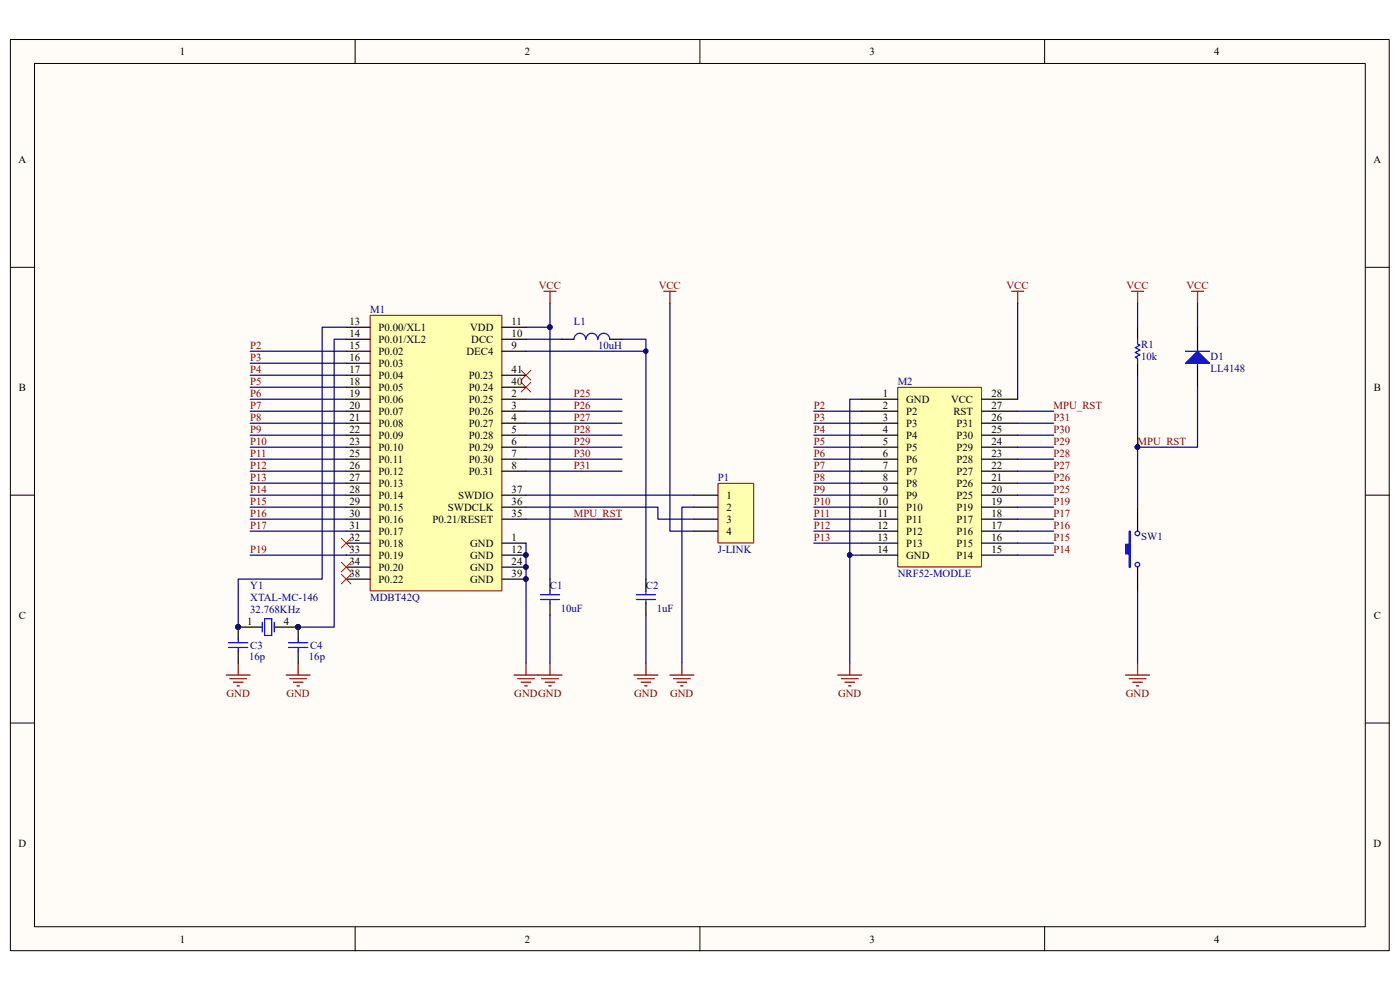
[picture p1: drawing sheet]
<svg xmlns="http://www.w3.org/2000/svg" width="297mm" height="210mm" viewBox="0 0 297 210" stroke-linecap="round" stroke-linejoin="round" font-family="sans-serif">
<path d="M2.2 8.4h292.5v193.3h-292.5z" fill="#fffcf8"/>
<path d="M2.2 8.4h292.5v193.3h-292.5z" fill="none" stroke="#000" stroke-width=".21"/>
<path d="M7.4 13.5h282.2v183.1h-282.2z" fill="#fffcf8"/>
<g fill="none" stroke="#000" stroke-width=".21">
<path d="M7.3 13.5h282.3v183.1h-282.3zM75.3 8.4v5.1M148.5 8.4v5.1M221.6 8.4v5.1M2.2 56.7h5.1M289.7 56.7h5.1M2.2 105h5.1M289.7 105h5.1M2.2 153.4h5.1M289.7 153.4h5.1M75.3 196.6v5.1M148.5 196.6v5.1"/>
<path d="M221.6 196.6v5.1"/>
</g>
<path d="M152.4 102.6h7.5v12.6h-7.5z" fill="#ffffb0"/>
<path d="M152.3 102.5h7.6v12.7h-7.6z" fill="none" stroke="#800000" stroke-width=".21"/>
<path d="M147.2 105h5.1M147.2 107.6h5.1M147.2 110.1h5.1M147.2 112.7h5.1" fill="none" stroke="#000" stroke-width=".25"/>
<g fill="none" stroke="#000080" stroke-width=".25">
<path d="M73.4 72h-2.5v61h-7.6M111.6 69.4h5.1v53.5M111.6 72h7.6M111.6 74.5h25.4M116.7 64.3v5.1M142.1 64.3v48.4h5.1M53.1 84.7h20.3M53.1 89.8h20.3M111.6 107.6h28v2.5h7.6M111.6 115.2v25.5M111.6 105h35.6M111.6 110.1h20.3"/>
<path d="M147.2 107.6h-2.5v33.1"/>
</g>
<g fill="none" stroke="#800000" stroke-width=".25">
<path d="M48 143.2h5.1M48.8 144h3.5M49.5 144.7h2.1M50.3 145.5h.5M50.5 140.7v2.5M60.7 143.2h5.1M61.5 144h3.5M62.2 144.7h2.1M63 145.5h.5M63.3 140.7v2.5M109 143.2h10.2M109.8 144h3.6"/>
<path d="M110.6 144.7h2M111.3 145.5h.5M111.6 140.7v2.5M114.9 144h3.6M115.7 144.7h2M116.4 145.5h.5M116.7 140.7v2.5M134.5 143.2h5.1M135.3 144h3.5M136 144.7h2.1M136.8 145.5h.5M137 140.7v2.5"/>
<path d="M142.1 143.2h5.1M142.9 144h3.5M143.6 144.7h2.1M144.4 145.5h.5M144.7 140.7v2.5"/>
</g>
<g fill="#000080" stroke="#000080" stroke-width=".21">
<circle cx="137" cy="74.5" r=".48"/>
<circle cx="116.7" cy="69.4" r=".48"/>
<circle cx="63.2" cy="133" r=".48"/>
</g>
<path d="M110.6 78.6l2 2M112.6 78.6l-2 2M110.6 81.1l2 2.1M112.6 81.1l-2 2.1" fill="none" stroke="#f00" stroke-width=".21"/>
<path d="M78.6 66.9h27.9v58.4h-27.9z" fill="#ffffb0"/>
<path d="M78.5 66.9h28v58.4h-28z" fill="none" stroke="#800000" stroke-width=".21"/>
<g fill="none" stroke="#000" stroke-width=".25">
<path d="M73.4 74.5h5.1M73.4 79.6h5.1M73.4 72h5.1M73.4 69.4h5.1M73.4 77.1h5.1M106.5 74.5h5.1M106.5 79.6h5.1M106.5 72h5.1M106.5 69.4h5.1M119.2 72h2.6M129.4 72h2.5M73.4 82.1h5.1"/>
<path d="M73.4 89.8h5.1M73.4 87.2h5.1M73.4 84.7h5.1M73.4 100h5.1M73.4 92.3h5.1M73.4 94.9h5.1M73.4 97.4h5.1M106.5 82.1h5.1M106.5 89.8h5.1M106.5 87.2h5.1M106.5 84.7h5.1M106.5 100h5.1"/>
<path d="M106.5 92.3h5.1M106.5 94.9h5.1M106.5 97.4h5.1M73.4 110.1h5.1M73.4 117.8h5.1M73.4 115.2h5.1M73.4 107.6h5.1M73.4 112.7h5.1M73.4 105h5.1M73.4 102.5h5.1M106.5 110.1h5.1M106.5 117.8h5.1"/>
<path d="M106.5 115.2h5.1M106.5 107.6h5.1M106.5 105h5.1M50.5 138.1v2.6M55.6 133h-5.1v2.6M58.2 133h5.1v2.6M63.3 138.1v2.6M73.4 122.9h5.1M73.4 120.3h5.1M106.5 122.9h5.1M106.5 120.3h5.1M116.7 122.9v2.5"/>
<path d="M116.7 127.9v2.6M137 122.9v2.5M137 127.9v2.6"/>
</g>
<g fill="#000080" stroke="#000080" stroke-width=".21">
<circle cx="111.6" cy="117.7" r=".48"/>
<circle cx="111.6" cy="120.3" r=".48"/>
<circle cx="111.6" cy="122.8" r=".48"/>
<circle cx="50.5" cy="133" r=".48"/>
<circle cx="63.2" cy="133" r=".48"/>
</g>
<g fill="none" stroke="#00f" stroke-width=".25">
<path d="M124.3 72a1.25 1.25 0 0 0-1.3-1.3 1.25 1.25 0 0 0-1.2 1.3M126.8 72a1.25 1.25 0 0 0-1.2-1.3 1.25 1.25 0 0 0-1.3 1.3M129.3 72a1.25 1.25 0 0 0-1.2-1.3 1.25 1.25 0 0 0-1.2 1.3M48.5 136.3h4.1M48.5 137.4h4.1M50.5 135.6v.7M50.5 137.4v.7M55.6 132v2M56.1 131.2h1.6v3.6h-1.6zM58.2 132v2M61.2 136.3h4.1M61.2 137.4h4.1"/>
<path d="M63.3 135.6v.7M63.3 137.4v.7M114.6 126.2h4.1M114.6 127.2h4.1M116.7 125.4v.8M116.7 127.2v.7M135 126.2h4.1M135 127.2h4.1M137 125.4v.8M137 127.2v.7"/>
</g>
<g fill="none" stroke="#000080" stroke-width=".25">
<path d="M53.1 74.5h20.3M53.1 79.6h20.3M53.1 77.1h20.3M73.4 69.4h-5.1v53.5h-17.8v10.1M131.9 72h5.1v50.9M53.1 87.2h20.3M53.1 82.1h20.3M53.1 92.3h20.3M53.1 94.9h20.3M53.1 97.4h20.3M53.1 100h20.3M111.6 87.2h20.3"/>
<path d="M111.6 84.7h20.3M111.6 92.3h20.3M111.6 94.9h20.3M111.6 97.4h20.3M111.6 100h20.3M111.6 89.8h20.3M53.1 117.8h20.3M53.1 107.6h20.3M53.1 110.1h20.3M53.1 112.7h20.3M53.1 102.5h20.3M53.1 105h20.3"/>
</g>
<path d="M115.4 61.8h2.6M116.7 61.8v2.5" fill="none" stroke="#800000" stroke-width=".25"/>
<path d="M72.4 114.2l2.1 2M72.4 119.3l2.1 2M74.5 114.2l-2.1 2M74.5 119.3l-2.1 2M72.4 121.8l2.1 2.1M74.5 121.8l-2.1 2.1" fill="none" stroke="#f00" stroke-width=".21"/>
<path d="M190.5 82.2h17.7v38.1h-17.7z" fill="#ffffb0"/>
<path d="M190.5 82.2h17.7v38.1h-17.7z" fill="none" stroke="#800000" stroke-width=".21"/>
<g fill="none" stroke="#000" stroke-width=".25">
<path d="M241.3 69.4v2.6M241.3 77.1v2.5M254.1 69.4v5.1M254.1 77.1v5M182.8 84.7h7.7M182.8 87.2h7.7M182.8 89.8h7.7M182.8 92.3h7.7M182.8 94.9h7.7M182.8 97.4h7.7M182.8 100h7.7M208.3 84.7h7.6"/>
<path d="M208.3 87.2h7.6M208.3 89.8h7.6M208.3 92.3h7.6M208.3 94.9h7.6M208.3 97.4h7.6M208.3 100h7.6M182.8 102.5h7.7M182.8 105h7.7M182.8 107.6h7.7M182.8 110.1h7.7M182.8 112.7h7.7M182.8 115.2h7.7"/>
<path d="M182.8 117.8h7.7M208.3 102.5h7.6M208.3 105h7.6M208.3 107.6h7.6M208.3 110.1h7.6M208.3 112.7h7.6M208.3 115.2h7.6M208.3 117.8h7.6M241.3 107.6v5.1M241.3 120.3v5.1"/>
</g>
<g fill="none" stroke="#000080" stroke-width=".25">
<path d="M215.9 64.3v20.4M241.3 64.3v5.1M241.3 79.6v15.3M254.1 64.3v5.1M172.6 100h10.2M172.6 97.4h10.2M172.6 94.9h10.2M172.6 92.3h10.2M172.6 89.8h10.2M172.6 87.2h10.2M182.8 84.7h-2.5v33.1h2.5M215.9 100h7.6"/>
<path d="M215.9 97.4h7.6M215.9 94.9h7.6M215.9 92.3h7.6M215.9 89.8h7.6M215.9 87.2h7.6M254.1 82.1v12.8h-12.8v12.7M172.6 115.2h10.2M172.6 112.7h10.2M172.6 110.1h10.2M172.6 107.6h10.2M172.6 105h10.2M172.6 102.5h10.2"/>
<path d="M180.3 117.8v22.9M215.9 117.8h7.6M215.9 115.2h7.6M215.9 112.7h7.6M215.9 110.1h7.6M215.9 107.6h7.6M215.9 105h7.6M215.9 102.5h7.6M116.7 130.5v10.2M137 130.5v10.2M241.3 125.4v15.3"/>
</g>
<g fill="#000080" stroke="#000080" stroke-width=".21">
<circle cx="180.3" cy="117.7" r=".48"/>
<circle cx="241.3" cy="94.8" r=".48"/>
</g>
<g fill="none" stroke="#800000" stroke-width=".25">
<path d="M140.8 61.8h2.6M142.1 61.8v2.5M214.6 61.8h2.6M215.9 61.8v2.5M240.1 61.8h2.5M241.3 61.8v2.5M252.8 61.8h2.5M254.1 61.8v2.5M177.7 143.2h5.1M178.5 144h3.6M179.3 144.7h2M180 145.5h.5"/>
<path d="M180.3 140.7v2.5M238.8 143.2h5.1M239.6 144h3.5M240.3 144.7h2.1M241.1 145.5h.5M241.3 140.7v2.5"/>
</g>
<g fill="#00f" stroke="#00f" stroke-width=".25">
<path d="M254.1 74.5l2.5 2.6h-5.1z"/>
<path d="M239.6 112.7h.2v7.6h-.2v-2.8h-.8v-2h.8z" fill-rule="evenodd"/>
</g>
<g fill="none" stroke="#00f" stroke-width=".25">
<path d="M241.3 72v1l.5 .2-1 .5 1 .6-1 .5 1 .5-1 .5 .5 .2v1.1M251.5 74.5h5.1"/>
<circle cx="241.3" cy="119.8" r=".49"/>
<circle cx="241.3" cy="113.2" r=".49"/>
</g>
<g font-size="2.3">
<text x="38.2" y="11.7">1</text>
<text x="111.3" y="11.7">2</text>
<text x="184.5" y="11.7">3</text>
<text x="257.6" y="11.7">4</text>
<text x="3.9" y="34.6">A</text>
<text x="291.4" y="34.6">A</text>
<text x="74.2" y="68.9">13</text>
<text x="74.2" y="71.5">14</text>
<text x="80.3" y="70.2">P0.00/XL1</text>
<text x="99.7" y="70.2">VDD</text>
<text x="108.5" y="71.5">10</text>
<text x="108.5" y="68.9">11</text>
<text x="74.2" y="76.6">16</text>
<text x="74.2" y="74">15</text>
<text x="80.3" y="77.9">P0.03</text>
<text x="80.3" y="75.3">P0.02</text>
<text x="80.3" y="72.7">P0.01/XL2</text>
<text x="99" y="75.3">DEC4</text>
<text x="100" y="72.7">DCC</text>
<text x="108.5" y="74">9</text>
<text x="4" y="82.9">B</text>
<text x="74.2" y="79.1">17</text>
<text x="74.2" y="81.7">18</text>
<text x="80.3" y="80.4">P0.04</text>
<text x="80.3" y="82.9">P0.05</text>
<text x="99.4" y="82.9">P0.24</text>
<text x="99.4" y="80.4">P0.23</text>
<text x="108.5" y="81.7">40</text>
<text x="108.5" y="79.1">41</text>
<text x="291.5" y="82.9">B</text>
<text x="74.2" y="89.3">21</text>
<text x="74.2" y="86.7">20</text>
<text x="74.2" y="84.2">19</text>
<text x="80.3" y="88">P0.07</text>
<text x="80.3" y="85.5">P0.06</text>
<text x="99.4" y="88">P0.26</text>
<text x="99.4" y="85.5">P0.25</text>
<text x="108.5" y="86.7">3</text>
<text x="108.5" y="84.2">2</text>
<text x="108.5" y="89.3">4</text>
<text x="187.3" y="84.2">1</text>
<text x="187.3" y="86.7">2</text>
<text x="187.3" y="89.3">3</text>
<text x="192.2" y="85.5">GND</text>
<text x="192.2" y="88">P2</text>
<text x="201.8" y="85.5">VCC</text>
<text x="202.3" y="88">RST</text>
<text x="210.3" y="89.3">26</text>
<text x="210.3" y="86.7">27</text>
<text x="210.3" y="84.2">28</text>
<text x="74.2" y="91.8">22</text>
<text x="74.2" y="94.4">23</text>
<text x="80.3" y="90.6">P0.08</text>
<text x="80.3" y="93.1">P0.09</text>
<text x="80.3" y="95.6">P0.10</text>
<text x="99.4" y="90.6">P0.27</text>
<text x="99.4" y="93.1">P0.28</text>
<text x="99.4" y="95.6">P0.29</text>
<text x="108.5" y="91.8">5</text>
<text x="108.5" y="94.4">6</text>
<text x="187.3" y="91.8">4</text>
<text x="187.3" y="94.4">5</text>
<text x="192.2" y="90.6">P3</text>
<text x="192.2" y="93.1">P4</text>
<text x="192.2" y="95.6">P5</text>
<text x="202.9" y="95.6">P29</text>
<text x="202.9" y="93.1">P30</text>
<text x="202.9" y="90.6">P31</text>
<text x="210.3" y="94.4">24</text>
<text x="210.3" y="91.8">25</text>
<text x="74.2" y="99.4">26</text>
<text x="74.2" y="102">27</text>
<text x="74.2" y="96.9">25</text>
<text x="80.3" y="100.7">P0.12</text>
<text x="80.3" y="98.2">P0.11</text>
<text x="99.4" y="98.2">P0.30</text>
<text x="99.4" y="100.7">P0.31</text>
<text x="108.5" y="96.9">7</text>
<text x="108.5" y="99.4">8</text>
<text x="187.3" y="96.9">6</text>
<text x="187.3" y="99.4">7</text>
<text x="187.3" y="102">8</text>
<text x="192.2" y="98.2">P6</text>
<text x="192.2" y="100.7">P7</text>
<text x="202.9" y="100.7">P27</text>
<text x="202.9" y="98.2">P28</text>
<text x="210.3" y="102">21</text>
<text x="210.3" y="99.4">22</text>
<text x="210.3" y="96.9">23</text>
<text x="74.2" y="107.1">29</text>
<text x="74.2" y="104.6">28</text>
<text x="80.3" y="105.8">P0.14</text>
<text x="80.3" y="103.3">P0.13</text>
<text x="97.2" y="105.8">SWDIO</text>
<text x="108.5" y="107.1">36</text>
<text x="108.5" y="104.6">37</text>
<text x="154.1" y="105.8">1</text>
<text x="186.1" y="107.1">10</text>
<text x="187.3" y="104.6">9</text>
<text x="192.2" y="103.3">P8</text>
<text x="192.2" y="105.8">P9</text>
<text x="202.9" y="105.8">P25</text>
<text x="202.9" y="103.3">P26</text>
<text x="210.3" y="107.1">19</text>
<text x="210.3" y="104.6">20</text>
<text x="74.2" y="109.6">30</text>
<text x="74.2" y="112.2">31</text>
<text x="80.3" y="110.9">P0.16</text>
<text x="80.3" y="108.4">P0.15</text>
<text x="80.3" y="113.5">P0.17</text>
<text x="91.8" y="110.9">P0.21/RESET</text>
<text x="95" y="108.4">SWDCLK</text>
<text x="108.5" y="109.6">35</text>
<text x="154.1" y="108.4">2</text>
<text x="154.1" y="110.9">3</text>
<text x="154.1" y="113.5">4</text>
<text x="186.1" y="112.2">12</text>
<text x="186.2" y="109.6">11</text>
<text x="192.2" y="108.4">P10</text>
<text x="192.2" y="110.9">P11</text>
<text x="192.2" y="113.5">P12</text>
<text x="202.9" y="113.5">P16</text>
<text x="202.9" y="110.9">P17</text>
<text x="202.9" y="108.4">P19</text>
<text x="210.3" y="112.2">17</text>
<text x="210.3" y="109.6">18</text>
<text x="74.2" y="119.8">34</text>
<text x="74.2" y="114.7">32</text>
<text x="74.2" y="117.3">33</text>
<text x="80.3" y="116">P0.18</text>
<text x="80.3" y="118.5">P0.19</text>
<text x="99.7" y="118.5">GND</text>
<text x="99.7" y="116">GND</text>
<text x="108.5" y="117.3">12</text>
<text x="108.5" y="114.7">1</text>
<text x="108.5" y="119.8">24</text>
<text x="186.1" y="114.7">13</text>
<text x="186.1" y="117.3">14</text>
<text x="192.2" y="116">P13</text>
<text x="192.2" y="118.5">GND</text>
<text x="202.9" y="118.5">P14</text>
<text x="202.9" y="116">P15</text>
<text x="210.3" y="117.3">15</text>
<text x="210.3" y="114.7">16</text>
<text x="74.2" y="122.3">38</text>
<text x="80.3" y="123.6">P0.22</text>
<text x="80.3" y="121.1">P0.20</text>
<text x="99.7" y="121.1">GND</text>
<text x="99.7" y="123.6">GND</text>
<text x="108.5" y="122.3">39</text>
<text x="4" y="131.3">C</text>
<text x="291.5" y="131.3">C</text>
<text x="52.5" y="132.5">1</text>
<text x="60.2" y="132.5">4</text>
<text x="3.9" y="179.6">D</text>
<text x="291.4" y="179.6">D</text>
<text x="38.2" y="199.9">1</text>
<text x="111.3" y="199.9">2</text>
<text x="184.5" y="199.9">3</text>
<text x="257.6" y="199.9">4</text>
</g>
<g font-size="2.3" fill="#800000">
<text x="114.3" y="61.3">VCC</text>
<text x="139.7" y="61.3">VCC</text>
<text x="213.5" y="61.3">VCC</text>
<text x="239" y="61.3">VCC</text>
<text x="251.7" y="61.3">VCC</text>
<text x="53.1" y="74">P2</text>
<text x="53.1" y="76.6">P3</text>
<text x="53.1" y="79.1">P4</text>
<text x="53.1" y="81.7">P5</text>
<text x="53.1" y="84.2">P6</text>
<text x="53.1" y="86.7">P7</text>
<text x="53.1" y="89.3">P8</text>
<text x="121.8" y="84.2">P25</text>
<text x="121.8" y="86.7">P26</text>
<text x="121.8" y="89.3">P27</text>
<text x="172.6" y="86.7">P2</text>
<text x="172.6" y="89.3">P3</text>
<text x="223.5" y="89.3">P31</text>
<text x="223.5" y="86.7">MPU_RST</text>
<text x="53.1" y="91.8">P9</text>
<text x="53.1" y="94.4">P10</text>
<text x="121.8" y="91.8">P28</text>
<text x="121.8" y="94.4">P29</text>
<text x="172.6" y="91.8">P4</text>
<text x="172.6" y="94.4">P5</text>
<text x="223.5" y="94.4">P29</text>
<text x="223.5" y="91.8">P30</text>
<text x="241.3" y="94.4">MPU_RST</text>
<text x="53.1" y="96.9">P11</text>
<text x="53.1" y="99.4">P12</text>
<text x="53.1" y="102">P13</text>
<text x="121.8" y="96.9">P30</text>
<text x="121.8" y="99.4">P31</text>
<text x="172.6" y="96.9">P6</text>
<text x="172.6" y="99.4">P7</text>
<text x="172.6" y="102">P8</text>
<text x="223.5" y="102">P26</text>
<text x="223.5" y="99.4">P27</text>
<text x="223.5" y="96.9">P28</text>
<text x="53.1" y="104.6">P14</text>
<text x="53.1" y="107.1">P15</text>
<text x="172.6" y="104.6">P9</text>
<text x="172.6" y="107.1">P10</text>
<text x="223.5" y="107.1">P19</text>
<text x="223.5" y="104.6">P25</text>
<text x="53.1" y="109.6">P16</text>
<text x="53.1" y="112.2">P17</text>
<text x="121.8" y="109.6">MPU_RST</text>
<text x="172.6" y="109.6">P11</text>
<text x="172.6" y="112.2">P12</text>
<text x="223.5" y="112.2">P16</text>
<text x="223.5" y="109.6">P17</text>
<text x="53.1" y="117.3">P19</text>
<text x="172.6" y="114.7">P13</text>
<text x="223.5" y="117.3">P14</text>
<text x="223.5" y="114.7">P15</text>
<text x="48" y="147.8">GND</text>
<text x="60.7" y="147.8">GND</text>
<text x="109.1" y="147.8">GNDGND</text>
<text x="134.5" y="147.8">GND</text>
<text x="142.2" y="147.8">GND</text>
<text x="177.8" y="147.8">GND</text>
<text x="238.8" y="147.8">GND</text>
</g>
<g font-size="2.3" fill="#000080">
<text x="78.5" y="66.4">M1</text>
<text x="121.8" y="68.9">L1</text>
<text x="126.9" y="74">10uH</text>
<text x="242.1" y="76.3">10k</text>
<text x="242.1" y="73.7">R1</text>
<text x="256.8" y="76.3">D1</text>
<text x="190.5" y="81.7">M2</text>
<text x="256.8" y="78.9">LL4148</text>
<text x="152.3" y="102">P1</text>
<text x="152.3" y="117.3">J-LINK</text>
<text x="242.1" y="114.5">SW1</text>
<text x="53.1" y="124.9">Y1</text>
<text x="116.7" y="124.9">C1</text>
<text x="137" y="124.9">C2</text>
<text x="190.5" y="122.3">NRF52-MODLE</text>
<text x="53.1" y="130">32.768KHz</text>
<text x="53.1" y="127.4">XTAL-MC-146</text>
<text x="78.5" y="127.4">MDBT42Q</text>
<text x="119" y="129.8">10uF</text>
<text x="139.3" y="129.8">1uF</text>
<text x="53.1" y="137.6">C3</text>
<text x="65.8" y="137.6">C4</text>
<text x="52.8" y="139.9">16p</text>
<text x="65.5" y="139.9">16p</text>
</g>
</svg>
